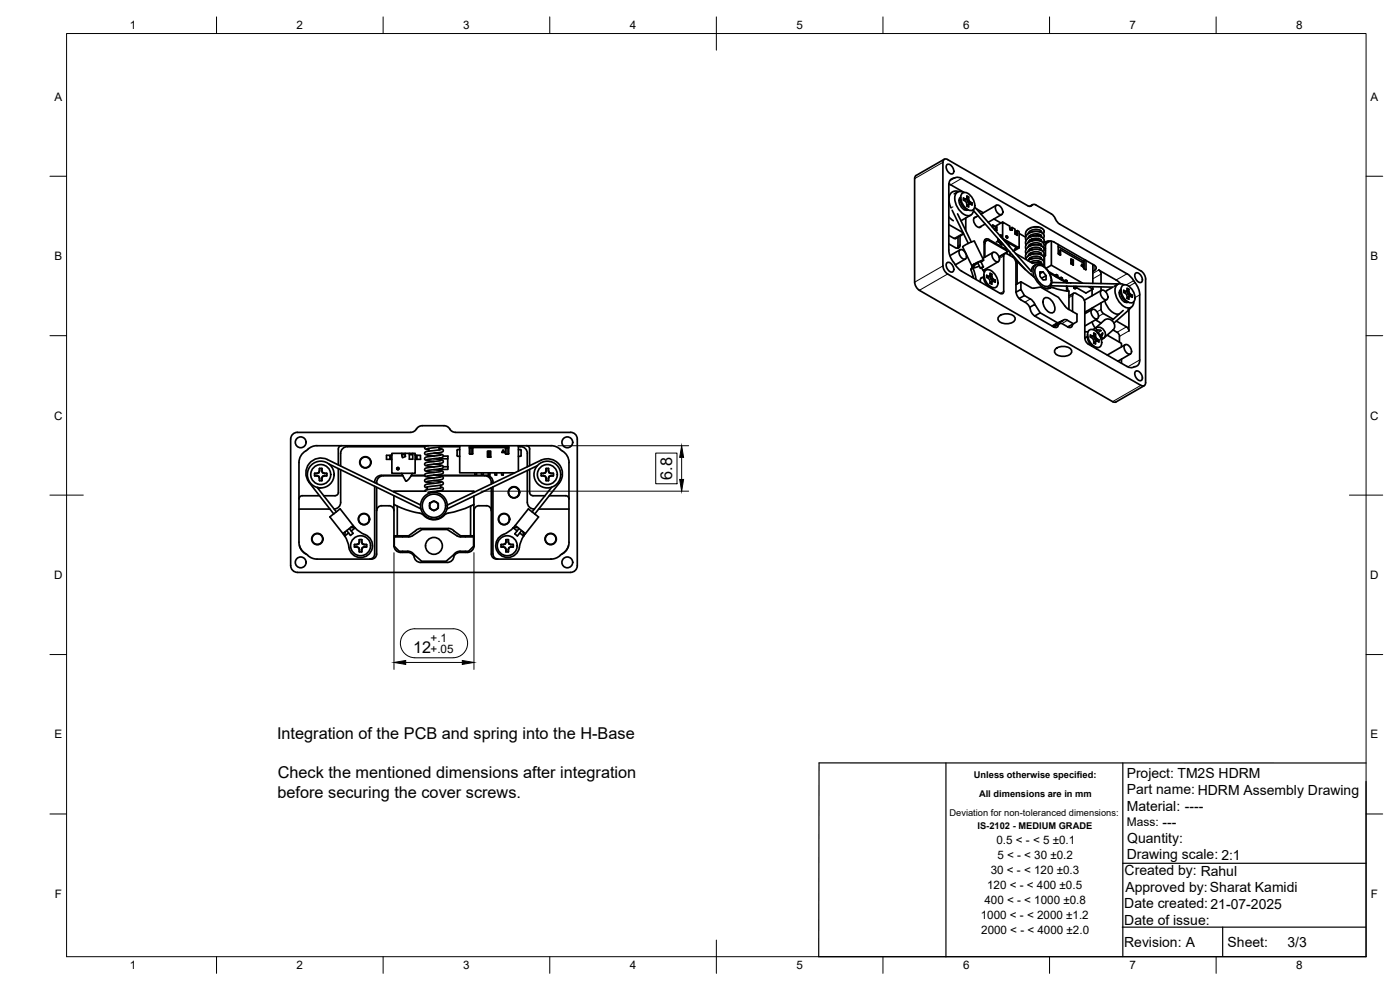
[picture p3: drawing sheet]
<svg xmlns="http://www.w3.org/2000/svg" width="420mm" height="297mm" viewBox="0 0 420 297" stroke-linecap="round" stroke-linejoin="round" font-family="sans-serif">
<!-- layer: Visible -->
<g fill="none" stroke="#000" stroke-width=".51">
<path d="M274.5 53.6v31.1M283.4 47.8l-8.5 4.9-.4 .9M284.2 49.4a1.8 1.8 0 0 1 2 2.4 .98 .98 0 0 1-1 .4 .98 .98 0 0 1-.8-.8l-.2-.4a1.46 1.46 0 0 1 0-1.6zM284.8 55.2l4.5 2.5M284.9 59.1h-.1M287.4 57.6l-1 .6M287.7 57.5a2.25 2.25 0 0 0-2.4 .5 2.25 2.25 0 0 0-.5 2.4l.6 1.9M288.3 59.3a3.1 3.1 0 0 0 2.1 3.6M288.3 59.8l-.5 .3M288.3 59.2a2.46 2.46 0 0 0 1 3.7l.7 .2 .5-.2M288.6 58.2a1.8 1.8 0 0 1 2.8 .6 3.2 3.2 0 0 1 .5 4.2 3.2 3.2 0 0 1-3.4-2.6 2.66 2.66 0 0 1 .1-2.2zM289.2 57.8a1.72 1.72 0 0 0-1.9-.1 1.72 1.72 0 0 0-.8 1.8 5.6 5.6 0 0 0 4 5.2 1.63 1.63 0 0 0 1.7-1.9"/>
<path d="M289.6 59.7l-.4 .3M290 59.7l-.4 .4-.5-.1M290.2 59.3v.1M290.2 59.4v.6l.5-.3M290.2 60l.2 .5 .5-.3M290.7 59.1l-.5 .3M284.2 78.9a1.8 1.8 0 0 1 2 2.3 .98 .98 0 0 1-1 .4 .98 .98 0 0 1-.8-.7l-.2-.5a1.46 1.46 0 0 1 0-1.5zM284.8 65.1l1.3 1.1M284.8 73.2l1.9 1.1M284.8 67.4l4.3 2.4M285.7 63.1l4.9 9.9M286.2 78.7l1.3 1.8 1.1 .9 11.6 6.6a.64 .64 0 0 0 .7 .1 .64 .64 0 0 0 .3-.7l.1-11a.61 .61 0 0 1 1-.2 3.8 3.8 0 0 1 2.4 1.9l.2 .8v8.6l.4 1.4a5.1 5.1 0 0 0 2.8 2.1l1 1.4"/>
<path d="M286.2 78.7l-1.2-2.1-.2-1.6v-19.5a2.33 2.33 0 0 1 2.5-2.3l1.3 .4 50 28.8 1 1 1.1 1.4M287.4 64.2l4.1 8.4M287.5 71.2l-.1 3.3M288 75a1.78 1.78 0 0 1 2 2.4 .96 .96 0 0 1-1 .4 .96 .96 0 0 1-.7-.8l-.5-1.3zM288.1 70.8v2.7M288.1 74.9l-3 1.8M288.1 73.5a.86 .86 0 0 1-.4 .9 .86 .86 0 0 1-1-.1M289.2 70.2l-2.5 1.4-1.9-1M289.7 77.7l-3 1.8M289.8 65.4v3.8M289.9 62.6l-.5 .3M290.2 61.8a1.49 1.49 0 0 0-1-1.8v-.6l.8 .3 .2-.9 .5 .3a1.43 1.43 0 0 0 1 1.8v.6l-.8-.3-.2 .9"/>
<path d="M290.2 61.8l.5 .3M290.4 60.5l.3 .4 .5-.3M290.7 61.5l-.5 .3M290.7 60.9l.6 .3M290.9 61.2l-.5 .2-.2 .4M291.3 61.2v.1M291.3 64.5l-2.9 1.7M291.7 79.8v.4M291.7 60.9l-.4 .3M292.1 63.2l15.6 17.7M292.2 79.3l-.9 1.6 .7-.4M292.3 79.3l-.6 .4"/>
<path d="M292.4 72.4l2.8 5.6M292.4 72.4l-1.8 .6-1.7 1.1 2.8 5.7M292.5 62.1l17.1 19.4M292.7 79.3h.1M292.8 79.1l-.6 .2M292.8 79.1l-.8 1.4M292.9 65.1a1.13 1.13 0 0 0-.5 1.9l.5 .7a1 1 0 0 0 1.6 .2M293 62.6l2.1 1.2M293.4 78.8l.8 1.7M293.5 79l-.8 .3M293.5 64.8l-1.2 .7M293.9 79.9l-1.9 .6"/>
<path d="M293.9 78.6l-1.1 .5M294.4 78.5l.7 1.6M294.4 78.6h.1M294.4 78.6l.8-.6-2.9 1.3M295.3 72.7v4.6M295.5 72l.6 .1M295.6 73.1v4.1M295.7 67.2l-1.8 1M296 72.2l-.4 .2M296.8 71.8l5.1 3M296.8 71.8a.86 .86 0 0 0-1-.1 .86 .86 0 0 0-.4 .9l.2-.2M297 72.3l5.1 2.9"/>
<path d="M297 72.3a.86 .86 0 0 0-1-.1 .86 .86 0 0 0-.4 .9M297.9 68.2v-.7v.8M297.9 75.8a1.78 1.78 0 0 1 2 2.3 .96 .96 0 0 1-1 .4 .96 .96 0 0 1-.7-.7l-.5-1.3zM297.9 67.5l.8 .4v1l-.4-.2M298 75.7l-3.1 1.8M298.3 65.7l2.1 1.2M298.7 67.9l.3 .1v.9h-.3M298.9 61.7a1.78 1.78 0 0 1 2 2.3 .96 .96 0 0 1-1 .4 .96 .96 0 0 1-.7-.8l-.5-1.3zM299 68l.2 .1v1l-.7-.2M299 68.9l.2 .2M299 61.6l-4.6 2.6M299.4 72.4l-.4 .2"/>
<path d="M299.6 71.6v.3l.2 .1M299.6 71.9l-.2 .5 .2 .2M299.6 78.5l-4.6 2.6M299.8 72h.1M299.8 72l-.1 .5M300.1 70.7l.3-.2v.5v-.3l-.2 .1M300.2 72.3l.4 .5M300.3 72.6v.4l-.7-.4M300.4 70.7h.1M300.6 72.8v.7l-.5-.3 .2-.2M300.6 64.4l-4 2.3M300.9 73.2l.3 .3"/>
<path d="M300.9 73.3l-.3 .2M300.9 71.5l-.1 .1M300.9 66.6l-1.9 1.1M301.3 72.1l4 2.3-.7 .4M301.5 76.1l-1.7 1M301.6 74l.6 1.6M302 72.5l-.2 .1M302 70.9h-.1M302.3 71.4h-.1M302.6 72.8l.4 1.2M302.8 75.3l-3 1.7M303 68.4l.1 .6 .7 .1-.1-.3-.3 .2"/>
<path d="M303 68.4v-.6l-2.1-1.2v4.9l5 2.9v-4.9l-.6-.3M303 68.4l.2 .1M303.1 68.6l.6-.4v.6M303.1 68.9l.3-.2 .1 .3M303.1 75.7v1M303.7 68.2l.9 .6v1.4l.7 .4v-1.4l-.7 .4M304.6 69.3l.2 .2M304.6 69.9l.5-.2v.7M304.8 78.2l.5 .2-.1 6.8M304.8 76.1l5.1 2.9M304.9 74.1l-.8 1.1M305.1 69.9l-.5 .3"/>
<path d="M305.3 78.4l2.9 2.9a11.4 11.4 0 0 1 3.7 3.9 2.85 2.85 0 0 0 3.3 1.2M305.9 70l1.9 1.2M305.9 74.4l-1.7 1M307.8 77.8a3.5 3.5 0 0 1 5.5-.7l.1 .6-.3 .5M308.5 78.2a3.4 3.4 0 0 1 4.8 .4l-.2 1M308.9 72.2l.3 .2M308.9 73.5l.3 .2M308.9 76.2l.3 .2v-.4l.7 .2M308.9 77.5l.3 .3M308.9 70.8l.1 .1M309 69.5v.3M309 70.7v.3"/>
<path d="M309.1 74.7l.1 .2M309.1 77.4l.3 .3M309.2 70.6l-.2 .5M309.2 77.3l.7 .2M309.2 74.6l.7 .3M309.2 73.3l.7 .2M309.2 78.6a2.35 2.35 0 0 1 3.3 .4v.1M309.3 77.4l-.2 .1M309.4 74.7l-.3 .2M309.5 74.7l-.3 .4-.3-.2M309.7 61.6a.87 .87 0 0 1-1.2 .1l-24.5-14a.83 .83 0 0 0-1 1v31.1l.7 1.8 .7 .6 58.5 33.6a.83 .83 0 0 0 .9-1v-31.1l-.4-1.4-1-1-24.4-14.1-1.2-1.5M309.7 61.6a.87 .87 0 0 1 1.2-.1l4.9 2.9 .9 1.3"/>
<path d="M309.7 78.9a2.95 2.95 0 0 1 3.6 1.1M309.8 74.8v.1M309.8 76.2h.1M309.9 72.2l-.7-.2 .4 .2M309.9 61.4l-.9 .5M310.5 79.6h.1M310.8 79.4l-1 .8-.3 1.2M311 70.2l.7 .2 .4 .5v-.5M311.1 79.9a2.28 2.28 0 0 1 3 .9 3.9 3.9 0 0 1 .9 4.9 2.28 2.28 0 0 1-3-1 3.9 3.9 0 0 1-.9-4.8zM311.2 70.7l-.9-.1-.7 .3M311.3 78.2l.9 .7M311.6 71.6a1.71 1.71 0 0 1-1.9 .1l.1 .1"/>
<path d="M311.7 71.6l-.4 .2M312.1 69.5h.1M312.1 70.5l.4 .1M312.4 70.6h.1M312.5 71a1.55 1.55 0 0 0-2-.8l-1.5 .5-.4 .7M312.5 72.4v-.1a1.55 1.55 0 0 0-2-.8l-1.5 .6-.4 .7M312.5 73.7v-.1a1.51 1.51 0 0 0-2-.7l-1.5 .5-.4 .7M312.5 75a1.55 1.55 0 0 0-2-.8l-1.5 .5-.4 .7M312.5 76.4v-.1a1.55 1.55 0 0 0-2-.7l-1.5 .5-.4 .7M312.5 77.7a1.51 1.51 0 0 0-2-.8l-1.3 .4-.6 .8M312.5 77.4l-.6 .1M312.5 76l-.6 .2"/>
<path d="M312.5 74.7l-.6 .2M312.5 73.3l-.6 .2M312.5 72l-.6 .2M312.5 78.7l-.4 .1M312.5 69.7l.1-.2a2.6 2.6 0 0 0-4 .6M312.5 73.4l-.1 .2M313.1 70.2a1.21 1.21 0 0 0-.9-2 3.4 3.4 0 0 0-4.4 1.8l.1 .8M313.1 76.9a1.43 1.43 0 0 0-.1-1.6 1.43 1.43 0 0 0-1.4-.5 3.1 3.1 0 0 0-3.8 2l.1 .7M313.1 75.5a1.34 1.34 0 0 0-1.2-2 3.3 3.3 0 0 0-4.1 1.9l.1 .8M313.1 74.2a1.35 1.35 0 0 0-1.2-2.1 3.3 3.3 0 0 0-4.1 2l.1 .8M313.1 72.8a1.34 1.34 0 0 0-1.2-2 3.3 3.3 0 0 0-4.1 2l.1 .7M313.1 71.5a1.34 1.34 0 0 0-1.2-2 3.3 3.3 0 0 0-4.1 1.9l.1 .8"/>
<path d="M313.1 72.9l.9-.4 1-.2 1.4 .4 12.4 7.2a1 1 0 0 1 .1 1 1 1 0 0 1-.9 .6M313.2 74.3l.6 .3M313.2 76.7l.3 .1M313.3 76.5l.5 .2M313.4 74.8l.4 .3M313.9 73.1l-.1 3.6-.3 .2v3.2M314.6 72.3l-.6 .4-.1 .4 1.3-.8M315.5 79.6l9.4 5.3M315.5 79.6l-1.6 .9M315.5 72.4v7.2M317.6 74l7.7 4.4M317.6 73.3v2.7"/>
<path d="M317.9 76.4v-1.1l.4-.3 6.9 3.9 .1 1.7M318.3 75v1.5l-.7-.5M321.4 77.6l.7 .4v1.5l-.7-.4zM321.4 78l.4 .3v1M321.4 79l.2 .1h-.2M321.8 79l-.3 .2M322.1 78l-.3 .3M324.7 79.2l.3 .8-.6-.3zM324.7 79.3l.3 .7M325.2 79.5h.1M325.6 78l-.3 .2v2.4M325.7 78l-.4 .2"/>
<path d="M325.9 78.2l-.1 2.7M328 79.3v5.7M274.5 84.7l.4 1.3 1 1.1M275.9 87.1l58 33.4M291.4 80.9l.7 2.5M292 80.5l.9 3.3M292 83l-.3 .1M292.9 83.8h.1M294.3 80.5l.8-.4zM294.6 80.4l.8 1.2M294.8 83.3a.87 .87 0 0 0-.5 1.3M295.3 82.4a2.9 2.9 0 0 0 1.1 3.1"/>
<path d="M295.3 83l-.9 .5M295.3 81v.5M295.6 81.3a1.8 1.8 0 0 1 2.7 .7 3.2 3.2 0 0 1 .6 4.2 3.2 3.2 0 0 1-3.4-2.6 2.66 2.66 0 0 1 .1-2.3zM296.1 83.2a1.46 1.46 0 0 1 1 1.8M296.1 83.1l.1 .1M296.1 83.2v-.6l.9 .3 .1-.9 .6 .3a1.46 1.46 0 0 0 1 1.8M296.4 85.5l1 .6M296.6 82.9l-.4 .3h.3l.5-.3M296.9 85.8l-.3 .2M297.1 85l.6 .3M297.1 82.5h.1M297.2 82.6a1.49 1.49 0 0 0 1 1.8"/>
<path d="M297.7 82.9l-.5 .2M297.7 84.7l-.5 .2M297.7 82.3l-.5 .2M297.8 84.4l-.5 .2-.1 .4M297.8 83.4l-.5 .3M297.9 86.3v.4M298.2 83.8l-.5 .3M298.2 84.4h.1M298.3 84.4l.4-.3v.6l-.9-.3-.1 .9M299.8 94.9a3.5 3.5 0 0 1 4.8 .4 1.62 1.62 0 0 1-1.9 1.8h-1.3a1.48 1.48 0 0 1-1.5-.6 1.48 1.48 0 0 1-.1-1.6zM304.9 87.7l1.5-.9 1 1.9M304.9 85.4l1.5-.9 3.1 1.8 .8 .2"/>
<path d="M305.9 89.6l1.5-.9 1.8 1M306.4 84.5v2.3M309 92.2l1.6-.9 1.6 2.6M309.2 92.4l.4 1.4 1 1M309.2 89.7l.7 .5 .7 1.1M309.5 82.2l.1 .3M310.3 86.5l2-.4 5.3 3.1 2.4 3.1 3.2 1.9v2.3l-2.7 1.6M310.4 83.2a2.85 2.85 0 0 1 .7-3.9 4.3 4.3 0 0 1 4.2 3.4l.3 1.3a1.87 1.87 0 0 1-1.9 2.5M310.5 94.8l1.7-.9 5.2 3M310.6 94.8l5.6 3.3a.86 .86 0 0 0 1 .1 .86 .86 0 0 0 .5-.9M312.1 81.6h.9l.9 1.1v1.2l-.9 .1-.9-1.1zM313 81.6l-.9 .5"/>
<path d="M313.3 89.7a1.59 1.59 0 0 1 2.4 .6l.7 1.1a1.46 1.46 0 0 1 .2 1.6 1.46 1.46 0 0 1-1.3 .9 3.4 3.4 0 0 1-2-4.2zM313.9 82.7l-1.3 .8M314.6 81.4l2.1 1.2 .4-.2-.2 .6M314.8 86.4l-.4 .2M314.9 81.9l5.1 2.9M315.3 86.3l-.3 .2M315.4 85.8l18.6 .4-2.2 1.3M315.7 84.8l19.8 .5M315.7 97.8l3.3-1.6-3.1 1.7M316 86.3l2.8 .8 2 .2v5.6M316 86.3l-.8 .1M316.6 82.6v.3"/>
<path d="M317.1 82.4l.3 .2-.2 .7M317.1 83l.3 .1M317.4 83l.7 .4 .4-.2 .3 .2-.1 .7M318 83.4v.3M318.1 97l-1.9 1.1 1.9-1.1 .6 .1 1.8 1a.86 .86 0 0 0 1 .1 .86 .86 0 0 0 .4-.9M318.5 83.2l-.2 .7M318.5 83.8l.3 .2M318.8 83.8l.7 .5 .4-.3 .4 .2-.2 .6M319 96.2a1.02 1.02 0 0 1 1.4-.1l1.8 1M319.4 84.2v.3M319.9 84l-.2 .7M319.9 84.6l.4 .2"/>
<path d="M320.1 85.9v1.4M320.1 85.8l.4 1.5M320.3 84.7l.3 .2M320.9 97.9l-.1 .3M321.2 84.9h.2M321.3 84.8v.1M321.9 93.5l.1-5.2a.61 .61 0 0 1 .9-.2 3.9 3.9 0 0 1 2.5 1.9l.2 .8v10.6M322.2 88l-1.4 .8M322.3 85.9v.6l.4-.3v-.3M322.7 86.2l.4 .2M323.1 85.9v.5l-.5 .3-.3-.2M323.1 86.3l2.8 1.6 2.1-1.2"/>
<path d="M325.3 80.6l.5 .3M325.6 99.5h.1M325.6 99.5h.9M326.7 86l1.3 .7M326.7 99.3a1.8 1.8 0 0 1 2.7 .6 3.2 3.2 0 0 1 .6 4.2 3.2 3.2 0 0 1-3.4-2.6 2.66 2.66 0 0 1 .1-2.2zM327.6 92.9a1.78 1.78 0 0 1 2 2.4 .96 .96 0 0 1-1 .4 .96 .96 0 0 1-.7-.8l-.5-1.3zM327.7 86.9v1.8M327.7 92.4v.5M327.8 92.9l-2.2 1.2M327.8 96.6l.4 1.2 .6 .6 2.7-2.4a2 2 0 0 1 2.5 .4 2 2 0 0 1 .1 2.6l-2.8 2.4M328 86v.7M328.8 96l1.7 1"/>
<path d="M328.8 98.4l.5 .8-.8-.1M328.8 98.4l-.8 .5M328.8 98.4a1.97 1.97 0 0 1 2.5 .7 1.97 1.97 0 0 1-.3 2.5M329.4 95.6l-3.8 2.2M329.7 81l5.3 3M329.7 81l.7 .9v3.2M330.3 99.2l-.8 .7M330.4 90.9l.1 1.9 .4 1.1 3.2 1.9M330.4 86.1v1.1M330.5 87.2a1.78 1.78 0 0 1 1.9 2.3 .96 .96 0 0 1-.9 .4 .96 .96 0 0 1-.8-.7l-.5-1.4zM330.5 99.3l-.9-.3-.5 .5M330.6 87.1l-5.2 3"/>
<path d="M330.9 99.9l-.2 .8-.6 .2M330.9 100l-.9 .7M331.6 90.2a4.8 4.8 0 0 0 4.3 4M332.1 89.9l-6.5 3.8 .4-.3M334 99l1.3 .7M335 84l1.3 1.1M335.3 99.7l.6 .9 .1 2.1M335.4 85.3l-1 .6M336.4 86.9a3.1 3.1 0 0 0 2.1 3.7M336.4 87.5l-.5 .3M336.4 86.8a2.46 2.46 0 0 0 1 3.7l.6 .3 .6-.2M336.7 85.9a1.8 1.8 0 0 1 2.8 .6 3.2 3.2 0 0 1 .5 4.2 3.2 3.2 0 0 1-3.4-2.6 2.66 2.66 0 0 1 .1-2.2z"/>
<path d="M337.1 93.2l-3.4 3M337.3 85.4a1.72 1.72 0 0 0-1.9 0 1.72 1.72 0 0 0-.8 1.8 5.6 5.6 0 0 0 4 5.2 1.63 1.63 0 0 0 1.7-1.9M337.8 87.4l-.5 .3M338 90.3l-.5 .3M338.1 87.4l-.4 .3h-.5M338.3 87v.1M338.3 87.1v.6l.5-.3M338.3 87.7l.2 .5 .4-.3M338.5 88.2l.3 .4 .5-.3M338.8 93v6.3l-.2-.7-.5-.5-3.1-1.8M338.8 86.8a1.46 1.46 0 0 0 1 1.8M338.8 89.2l-.5 .2"/>
<path d="M338.8 86.8l-.6-.3-.1 .9-.9-.3v.6a1.45 1.45 0 0 1 1 1.8l.6 .3 .1-.9 .9 .3v-.6M338.8 86.8l-.5 .2M338.8 88.6l.6 .3M338.9 88.9l-.4 .2-.2 .4M339.2 92.4l-4.9 4.6M339.4 88.9h.1M339.4 92.3l-.9 .5M339.8 88.6l-.4 .3M340.6 84.8l1.2 2.1 .3 1.6-.1 19.5a1.88 1.88 0 0 1-1.8 2.1M340.8 82a1.8 1.8 0 0 1 2 2.4 .98 .98 0 0 1-1 .4 .98 .98 0 0 1-.8-.8l-.2-.4a1.46 1.46 0 0 1 0-1.6zM316.8 104.7a3.5 3.5 0 0 1 4.8 .3 1.62 1.62 0 0 1-1.9 1.9h-1.3a1.48 1.48 0 0 1-1.5-.6 1.48 1.48 0 0 1-.1-1.6zM325.6 101.4l.2 .9 .8 1"/>
<path d="M325.9 101.2l-.3 .2M326.4 100.9l-.8 .5M326.4 100.3v1.2M326.4 101.5l.2 .9 .9 1M326.6 103.3l11.6 6.6 1.3 .4 .7-.2M327.2 101.1h.1M327.2 101.1a1.42 1.42 0 0 1 1 1.8l.6 .3 .1-.9 .9 .3v-.6M327.5 103.4l1 .6M327.7 103.9h.1M327.7 100.8l-.4 .3 .4 .1 .4-.4M328 103.7l-.3 .2M328.3 100.4v.1"/>
<path d="M328.3 100.5a1.5 1.5 0 0 0 1.1 1.8M328.8 100.2a1.43 1.43 0 0 0 1 1.8M328.8 100.8l-.5 .3M328.8 102.6l-.5 .3M328.8 100.2l-.6-.3-.1 .9-.9-.3v.6M328.8 100.2l-.5 .3M328.9 102.3l-.5 .2-.1 .4M328.9 101.3l-.5 .3M329.1 104.2v.5M329.3 101.7l-.5 .3M329.4 102.3h.1M329.6 100l.4 .6"/>
<path d="M329.8 102l-.4 .3M330.3 101.3l.2-.4 .5 .7-.5 .3M332.3 100.5l4.3 2.5v1.1M336.6 107.7v1.3M337.6 103.5a1.78 1.78 0 0 1 1.9 2.3 .96 .96 0 0 1-1 .4 .96 .96 0 0 1-.7-.7l-.5-1.3zM337.7 103.4l-5.4 3.1M339.2 106.2l-3.7 2.2M340.8 111.4a1.8 1.8 0 0 1 2 2.4 .98 .98 0 0 1-1 .4 .98 .98 0 0 1-.8-.8l-.2-.4a1.46 1.46 0 0 1 0-1.6zM343.4 115.7l-8.5 4.9M89.2 129.7h34M89.2 129.7a2 2 0 0 0-2 2v38a2.04 2.04 0 0 0 2 2M95.1 133.7h70.3"/>
<path d="M95.1 133.7a7.2 7.2 0 0 0-4.3 2.4l-.9 1.5-.2 1.2v23.9l.4 1.7 .7 1 .9 .8-1.1-1.1-.7-1.4M98.7 139.2l27.6 13.5M102.5 133.7a1.01 1.01 0 0 0-1 1v4.8M116 136.6h1.1v1.2h-1.1zM117.1 136.6h.2v1.2h-.2M117.3 137.8h.3M117.3 136.6h.3M120.6 136h1l.1 1-.9 .3zM120.6 136h-3v6h7v-6h-.7M120.6 136.4h1M121.6 136h1.3M122.9 136h1v1.8h-1z"/>
<path d="M122.9 136.4h1M123.2 129.7l1.2-.4 1.1-1.2 .8-.3 6.9-.1 .9 .2 1.4 1.4 1.2 .4h34.5a1.96 1.96 0 0 1 2 2v38a2 2 0 0 1-2 2l-82 .1M124.6 136.6h.3v1.2h1.3v-1.2h-1.3M124.6 137.8h.3M125.1 136.6v1.2M127.6 134h-23.4a2 2 0 0 0-2 2v3.8M128.6 133.7l-.4 .1a.6 .6 0 0 0-.8 .6 .6 .6 0 0 0 .9 .5l.4 .1M128.7 134.5v.9M130.2 136l1.9 .2a.63 .63 0 0 1 .9 .5 .63 .63 0 0 1-.8 .7l-4.1 .5M130.2 137.6l1.9 .3a.62 .62 0 0 1 .7 .1 .62 .62 0 0 1 0 .8l-4.7 .8M130.2 139.3l1.9 .2a.63 .63 0 0 1 .9 .5 .63 .63 0 0 1-.8 .7l-4.1 .5M131.5 135.8l-.9 .1"/>
<path d="M131.8 134.5l.4 .1a.6 .6 0 0 1 .8 .5 .6 .6 0 0 1-.8 .6l-4.1 .6M131.8 134.2v.8M132 137.7v.1M132 139.1v.4M132.4 139.8l-4.1 .5a.59 .59 0 0 0-.9 .5 .59 .59 0 0 0 .8 .7l2.1 .2M132.4 138.2l-4.1 .5a.59 .59 0 0 0-.9 .5 .59 .59 0 0 0 .8 .6l2.1 .3M132.4 136.5l-4.1 .6a.59 .59 0 0 0-.9 .5 .59 .59 0 0 0 .8 .6l2.1 .3M132.4 134.9l-4.1 .5a.59 .59 0 0 0-.9 .5 .59 .59 0 0 0 .8 .6l2.1 .3M132.5 134h5.5M133 133.7l-.9 .4-4 .5M133 136.8h1.4v.9h-2.5v-.3M134.4 137.7v2.3"/>
<path d="M138 133.7v8.2h16.5M138 134.9l-.8 .2v1.6l.8 .2M140.9 133.7l.1 2.6 .8-.1 .1-1.9M140.9 134h11.8M140.9 134.5h1M140.9 134.3h.3M141.9 134.3h-.7l.2 .2v1.8M141.9 134.3h9.8M146.3 135.4h1v1.8h-1zM146.5 135.4v1.8M147 135.4v1.8M151 135l.4 .8h-.8z"/>
<path d="M151.7 134.3l1 .2M151.7 134.5h.5v1.8M152.4 134.3h.3M152.7 133.7l-.1 2.5h-.9v-1.9M155.6 134a2.13 2.13 0 0 1 2.7 2l-.1 4.1M155.6 134.9l.8 .2M155.6 133.7v7.6M156.4 135.1v1.6M156.4 136.7l-.8 .2M158 133.7a1.01 1.01 0 0 1 1 1M158.9 134.7v5M161.3 139.7l-27.2 13"/>
<path d="M165.4 133.7a7.2 7.2 0 0 1 4.3 2.4l.9 1.5 .2 1.2v23.9l-.4 1.7-.7 1-.9 .8 1.1-1.1 .7-1.4M333.9 120.5l1 .1M89.7 152.7h9.3M90.7 148.7h5.2M90.7 148.7a1.01 1.01 0 0 0-1 1M92.7 144.7l7.4 9.5M92.8 144.7a4.5 4.5 0 0 1 0-5.6 4.5 4.5 0 0 1 5.5-1.2l27.9 13.6M94.4 142.7l1.3 .2 .2 1.3M95.1 142v.1M95.1 142.7v.1M95.7 141.8h.1M95.7 142.9v.1"/>
<path d="M95.9 143.5h.1M95.9 141.3h.1M95.9 140.6l-.2 1.2-1.3 .3M96.2 146.4l-1-.1 5.7 7.3M96.6 140.6v.7M96.6 141.3l.2 .5M96.6 143.5h.1M96.8 141.8l1.3 .3M96.8 142.9v.1M97.2 148.7h3.3M97.3 142.7h.8M97.3 142.8l-.5 .1-.2 1.3"/>
<path d="M98 142l-1.2-.2-.2-1.2h-.7l-.2 1.2-1.3 .2v.3v.5l1.3 .2 .2 1.2M98.1 142l-.1 .8-1.2 .2-.2 1.2h-.7M101.5 140.6v7.1M101.6 147.7a1.01 1.01 0 0 1-1 1M102.2 140.9v9.8a2 2 0 0 1-1.9 2M103.6 159.5l-.2 1.3M104.6 159.9l-1.2 .9M104.8 158.6l1.2 1.4-.7 .6h-.1l-1.1-1.4M105.3 158.2l1.3 .2-.6-.7-3.1 2.4M105.4 159.3l1.2-.9 1.9 1.5a4 4 0 0 1 3.2 4.6 3.6 3.6 0 0 1-3.6 2.8 3.6 3.6 0 0 1-3.4-3.1M106 157.7l-3.9-5-3.1 2.4 4.4 5.7M112.4 145.9v20.3a1.49 1.49 0 0 1-1.5 1.5"/>
<path d="M113 146.2v20a1.49 1.49 0 0 1-1.5 1.5M113 144.7v.4M114.5 151.8h2.2M114.5 151.7a1.49 1.49 0 0 0-1.4 1.5M116.7 151.7a1.49 1.49 0 0 1 1.5 1.5v10.6M118.2 148.7v4.3M118.2 151.3l1 .5M119.2 151.9l2.7 1 4.7 1.3a4.6 4.6 0 0 0 7.2 0l4.5-1.2 2.9-1.1v8.9h-3l-2.3-1.8-1.2-.4h-8.9l-3.2 2.2h-3.4zM120.5 142l1.2 2.3h.3M120.8 142.6h-6.4a2.01 2.01 0 0 0-2 2.2M120.9 142.7h-5.8a2 2 0 0 0-2 2M123.4 142.7h4.1"/>
<path d="M123.5 142.6h3.9M123.7 142l-.6 1.3-1.1 1M127.9 147.4h-9.7v.2M128.2 146.1v.8M128.9 151l1.3-.7 1.3 .7v1.5l-1.3 .8-1.3-.8zM130.2 140.9l1.9 .2a.62 .62 0 0 1 .7 .2 .62 .62 0 0 1 0 .8l-4.7 .8M130.2 142.6l1.9 .2a.63 .63 0 0 1 .9 .5 .63 .63 0 0 1-.8 .6l-4.1 .6M130.2 144.2l1.9 .2a.62 .62 0 0 1 .7 .2 .62 .62 0 0 1 0 .8l-4.7 .7M130.9 142.6h15.1a2.02 2.02 0 0 1 1.9 2.4M131.2 147.4h11v.3M131.7 142.7h13.7M132 148.1h-.1"/>
<path d="M132.2 146.1a.61 .61 0 0 1 .8 .6 .61 .61 0 0 1-.8 .5l-3.8 .5M132.2 145.6v.8M132.2 147.2v.2M132.4 146.4l-3 .4a2.38 2.38 0 0 0-2 .6M132.4 144.7l-4.1 .6a.59 .59 0 0 0-.7 .1 .59 .59 0 0 0 0 .7l.6 .3M132.4 143.1l-4.1 .5a.59 .59 0 0 0-.9 .5 .59 .59 0 0 0 .8 .6l2.1 .3M132.4 141.4l-4.1 .6a.59 .59 0 0 0-.9 .5 .59 .59 0 0 0 .8 .6l2.1 .3M133 140h1.4v.9l-2.5-.2M134.2 151.6l28.2-13.5a4.5 4.5 0 0 1 5.4 1.2 4.5 4.5 0 0 1 0 5.6l-7.3 9.3M142.2 148.9v11.9h-1M142.2 151.3l-1 .5M142.5 141.9v.6h.5v-.6"/>
<path d="M143.7 151.8h2.2M143.8 151.7a1.49 1.49 0 0 0-1.5 1.5l-.1 10.8M144.5 141.9v.6h.5v-.6M145.4 142.7a2.07 2.07 0 0 1 2 2.5M146 151.7a1.49 1.49 0 0 1 1.4 1.5M146.5 141.9v.6h.5v-.6M147.4 146.4v19.9M147.9 146.1l.1 20.1a1.49 1.49 0 0 0 1.5 1.5M148.5 141.9v.6h.5v-.6M150.5 141.9v.6h.5v-.6M153.2 146.5a1.6 1.6 0 0 1 2.3 .2 1.6 1.6 0 0 1-.2 2.2M154 158.4l4.6-5.7 3 2.4-3.9 5"/>
<path d="M154 158.4l1.2 .9M154 158.4l-1.9 1.5a4.1 4.1 0 0 0-3.2 4.5 3.6 3.6 0 0 0 3.9 2.8 3.6 3.6 0 0 0 3.2-3.6l1.2-2.8M154.6 157.7l3.1 2.4M155.3 158.2l-1.3 .2M155.8 158.6l-1.3 1.6 .7 .6 1.3-1.6M156 159.9l1.1 .9M157 159.5l.1 1.3 .6-.7M158.2 141.2l.1 9.5a2.04 2.04 0 0 0 2.1 2M158.9 140.8v6.9a1.01 1.01 0 0 0 1 1M159.9 148.7h3.7M161.6 152.7h9.2M162.4 142.7l1.3 .2 .2 1.3"/>
<path d="M162.5 142v.8l1.2 .2 .2 1.2h.7l.2-1.2 1.3-.2M163.2 142v.1M163.2 142.7v.1M163.7 141.8h.1M163.7 142.9v.1M163.9 143.5h.1M163.9 141.3h.1M163.9 140.6l-.2 1.2-1.3 .3M164.6 140.6v.7M164.6 141.3l.2 .5M164.6 143.5h.1M164.8 141.8l1.3 .2-1.3-.2-.2-1.2-.5-.1-.2 .1-.2 1.2-1.3 .2"/>
<path d="M164.8 142.9v.1M164.8 148.7h5M165.3 142.7h.8M165.4 142.8l-.6 .1-.2 1.3M165.6 146.2l-5.9 7.4M166.1 142v.8M169.8 148.7a1.01 1.01 0 0 1 1 1M91.7 166.1l.6 .5M92.3 166.6l1.3 .9 1.5 .3h16.4M103.5 160.8l.8 1.6 .4 1.8M106.4 163.4h.7M106.4 164.1l1.2 .2 .2 1.3h.3h.5l.2-1.3 1.2-.2"/>
<path d="M107.1 164.1h-.7v-.7l1.2-.2 .2-1.3h.8l.2 1.3 1.2 .2v.7h-.7l-.5 .2-.3 1.3M107.1 164.1l.6 .2M107.6 164.3l.3 .5M107.6 163.2h.1M107.8 164.9l.1 .7M107.8 162.7h.1M107.9 161.9l-.2 1.3-.6 .2M108.5 161.9l.3 1.3 1.2 .2M108.5 162.7h.1M108.5 164.8l.1 .1M108.8 164.3h.1M108.8 163.2h.1"/>
<path d="M109.3 163.4h.1M109.3 164.1h.1M118.2 163.7a2 2 0 0 0 2 2M118.2 160.8h1M120.2 165.7h2.5l.9 .4 .6 .7M120.8 160.8v.3M120.8 165.4v.3M123.8 160.7l2.8-1.8h7.6l2.9 1.8 1.2 .4M123.8 160.7l-1.1 .4h-4.4v2.8l1.5 1.5h2.5M124.2 166.7a2 2 0 0 0 2 2h8a2 2 0 0 0 2-2M138.1 165.4l-1.3 .4-2.9 2.6h-7.4l-2.9-2.6-1.2-.4M138.2 161.1h3.9v2.8l-1.5 1.5h-2.5"/>
<path d="M139.6 160.8v.3M139.6 165.4v.3M142.3 163.7a2 2 0 0 1-2 2h-2.6l-.8 .4-.7 .7M147.5 166.2a1.49 1.49 0 0 0 1.5 1.5l16.4 .1M150.4 164.1l1.2 .2 .2 1.3M150.4 164.1h.7M150.4 163.4h.7M150.4 163.4v.7M151.1 164.1l.6 .2 .2 1.3M151.6 163.2h.1M151.8 161.9l-.2 1.3-1.2 .2M151.8 162.7h.1"/>
<path d="M151.8 161.9h.8l.2 1.3 1.2 .2v.7h-.7l-.5 .2-.3 1.3M151.9 161.9l-.2 1.3-.6 .2M152.5 161.9l.3 1.3 1.2 .2M152.5 162.7h.1M152.5 164.8l.1 .1M152.8 164.3h.1M152.8 163.2h.1M153.3 164.1h.1M153.3 163.4h.1M154 164.1l-1.2 .2-.2 1.3h-.8M165.4 167.7h.1M168.2 166.6l-1.3 .9-1.5 .3"/>
<path d="M168.8 166.1l-.6 .5"/>
<circle cx="302.1" cy="71.1" r=".26"/>
<circle cx="302.1" cy="71.1" r=".23"/>
<circle cx="90.2" cy="132.7" r="1.62"/>
<circle cx="109.7" cy="138.7" r="1.7"/>
<circle cx="109.7" cy="138.7" r="1.6"/>
<circle cx="170.3" cy="132.7" r="1.62"/>
<circle cx="96.3" cy="142.4" r="4"/>
<circle cx="96.3" cy="142.4" r="3"/>
<circle cx="109.2" cy="155.8" r="1.7"/>
<circle cx="109.2" cy="155.8" r="1.6"/>
<circle cx="119.4" cy="140.6" r=".35"/>
<circle cx="130.2" cy="151.8" r="4"/>
<circle cx="130.2" cy="151.8" r="3.5"/>
<circle cx="130.2" cy="151.8" r="1.3"/>
<circle cx="151.3" cy="155.8" r="1.7"/>
<circle cx="151.3" cy="155.8" r="1.6"/>
<circle cx="154.2" cy="147.7" r="1.6"/>
<circle cx="154.3" cy="147.7" r="1.7"/>
<circle cx="164.3" cy="142.4" r="4"/>
<circle cx="164.3" cy="142.4" r="3"/>
<circle cx="90.2" cy="168.7" r="1.62"/>
<circle cx="95.2" cy="161.7" r="1.7"/>
<circle cx="95.2" cy="161.7" r="1.6"/>
<circle cx="108.2" cy="163.7" r="3"/>
<circle cx="130.2" cy="163.8" r="2.53"/>
<circle cx="152.2" cy="163.7" r="3"/>
<circle cx="165.3" cy="161.7" r="1.7"/>
<circle cx="165.3" cy="161.7" r="1.6"/>
<circle cx="170.3" cy="168.7" r="1.62"/>
</g>
<!-- layer: Visible Narrow -->
<g fill="none" stroke="#000" stroke-width=".3">
<path d="M283 48.7l-8.5 4.9M286.2 53.5l-1.1 .6M286.6 53.3l-1.6 1M288.6 53.6l-3.3 1.8M283 79.8l-8.5 4.9M286 62.1l-.6 .3M288.1 73.5l-.6 .4M289.1 69.9l-2.8 1.6M295.6 73.1l-.3 .1M296.8 71.8l-.5 .3M301.2 76.8l-1.3 .7M308.6 78.2a3.7 3.7 0 0 1 4.7 .5l.1 .2"/>
<path d="M309.7 61.6l-.6 .3M309.9 79a3 3 0 0 1 3.4 1M313.4 77.5a2.93 2.93 0 0 0-4-1l-1 .6-.6 .7M313.4 76.2a3 3 0 0 0-4.2-1l-1.1 .8-.3 .9M313.4 74.9a3 3 0 0 0-4.2-1l-.9 .6-.5 1M313.4 73.5a2.9 2.9 0 0 0-3.9-1.1l-1.3 .8-.4 1M313.4 72.2a3 3 0 0 0-4.2-1l-1 .6-.4 1M313.4 70.8a3 3 0 0 0-4.2-.9l-1 .6-.4 1M313.4 69.5a2.9 2.9 0 0 0-3.9-1.1l-1.3 .7-.4 1.1M318.3 76.5h-.1M325 78.3v.5M328.4 79.6v1.6"/>
<path d="M284.4 82.2l-8.5 4.9M292.9 83.8h-.1M301.2 87.4l-1 .6M309.2 89.7l-1.6 1M315.2 86.4l-.2 .1M320.4 96.1l-1.7 1M320.5 87.1l-.4 .2M321.9 88.7l-1.1 .6M325.9 80.8l-.1 .1M329.7 81l-1.7 1M330.4 82.2l-2.4 1.5M330.4 92.9l-1.2 .7"/>
<path d="M331.2 94.1l-1.5 .8M335 85.2l.3 .2M338.1 98.1l-2.8 1.6M338.2 82.2l-3.2 1.8M338.8 99.3l-2.8 1.6M338.9 92.6l-.1 .4M340.2 84.2l-2.2 1.3M340.6 84.8l-1.8 1.1M342 88.5l-1.4 .8M342 108l-3.5 2.1M342.4 115.6l-8.5 4.9"/>
</g>
<!-- layer: Visible -->
<circle cx="304.1" cy="75.3" r=".25" fill="#000"/>
<!-- layer: BORDER -->
<g fill="none" stroke="#000" stroke-width=".3">
<path d="M20 10.1h390v276.9h-390zM65 5.1v5M115 5.1v5M165 5.1v5M215 5.1v10M265 5.1v5M315 5.1v5M365 5.1v5M15 52.9h5M410 52.9h5M15 100.7h5M410 100.7h5"/>
<path d="M15 148.6h10M405 148.6h10M15 196.4h5M410 196.4h5M15 244.2h5M410 244.2h5M65 287v5M115 287v5M165 287v5M215 282.1v9.9M265 287v5M315 287v5"/>
<path d="M365 287v5"/>
</g>
<!-- layer: TITLEBLOCK -->
<path d="M283.9 228.9v58.2M337 228.9v58.1M410 228.9h-164.2l-.1 58.1h164.3v-52.5M336.9 259h73M336.8 278.2h73M366.9 278.2v8.6" fill="none" stroke="#000" stroke-width=".36"/>
<!-- layer: FD_Dimensions -->
<path d="M167.4 133.7h39.3M196.8 135.9h6.4v9.2h-6.4zM204.6 137.2v6.7M144.3 147.4h62.4M118.2 165.8v35.1M142.2 165.8v35.1M121.8 198.8h16.9M124.5 197.4h11.5M124.5 188.7h11.5M124.5 188.6a4.3 4.3 0 0 0-4.3 4.4 4.3 4.3 0 0 0 4.3 4.3M136 188.6a4.3 4.3 0 0 1 4.3 4.4 4.3 4.3 0 0 1-4.3 4.3" fill="none" stroke="#000" stroke-width=".3"/>
<path d="M204.6 133.7l.5 3.5h-1.1zM204 143.9h1.1l-.5 3.5zM118.2 198.8l3.6-.6v1.2zM138.7 198.2l3.5 .6-3.5 .6z" fill="#000" stroke="#000" stroke-width=".3"/>
<g font-size="4.9">
<text x="201.7" y="143.9" transform="rotate(-90 201.7 143.9)">6.8</text>
<text x="124" y="196">12</text>
<text x="83.1" y="221.7">Integration of the PCB and spring into the H-Base</text>
<text x="83.4" y="233.5">Check the mentioned dimensions after integration</text>
<text x="83.3" y="239.4">before securing the cover screws.</text>
</g>
<g font-size="4.2">
<text x="338.1" y="233.3">Project: TM2S HDRM</text>
<text x="338.1" y="238.3">Part name: HDRM Assembly Drawing</text>
<text x="338.2" y="243.3">Material: ----</text>
<text x="348.9" y="248.2">---</text>
<text x="338.1" y="257.8">Drawing scale: 2:1</text>
<text x="338.3" y="252.8">Quantity:</text>
<text x="337.5" y="262.5">Created by: Rahul</text>
<text x="337.7" y="267.5">Approved by:Sharat Kamidi</text>
<text x="337.4" y="272.5">Date created: 21-07-2025</text>
<text x="337.4" y="277.6">Date of issue:</text>
<text x="337.4" y="284.2">Revision: A</text>
<text x="368.4" y="284">Sheet:</text>
<text x="386.4" y="284.1">3/3</text>
</g>
<text font-size="3.6" x="338.2" y="247.9">Mass:</text>
<g font-size="3.5">
<text x="39" y="8.8">1</text>
<text x="89" y="8.8">2</text>
<text x="139" y="8.8">3</text>
<text x="189" y="8.8">4</text>
<text x="239" y="8.8">5</text>
<text x="289" y="8.8">6</text>
<text x="339" y="8.8">7</text>
<text x="389" y="8.8">8</text>
<text x="16.3" y="30.2">A</text>
<text x="411.3" y="30.2">A</text>
<text x="16.3" y="78">B</text>
<text x="411.3" y="78">B</text>
<text x="16.2" y="125.9">C</text>
<text x="411.2" y="125.9">C</text>
<text x="16.2" y="173.7">D</text>
<text x="411.2" y="173.7">D</text>
<text x="129.2" y="192.6">+.1</text>
<text x="129.2" y="196">+.05</text>
<text x="16.3" y="221.6">E</text>
<text x="411.3" y="221.6">E</text>
<text x="299.1" y="253.1">0.5 &lt; - &lt; 5 ±0.1</text>
<text x="299.3" y="257.6">5 &lt; - &lt; 30 ±0.2</text>
<text x="297.3" y="262.1">30 &lt; - &lt; 120 ±0.3</text>
<text x="16.4" y="269.4">F</text>
<text x="296.2" y="266.6">120 &lt; - &lt; 400 ±0.5</text>
<text x="411.4" y="269.4">F</text>
<text x="294.3" y="275.6">1000 &lt; - &lt; 2000 ±1.2</text>
<text x="295.5" y="271.1">400 &lt; - &lt; 1000 ±0.8</text>
<text x="294.5" y="280.1">2000 &lt; - &lt; 4000 ±2.0</text>
<text x="39" y="290.8">1</text>
<text x="89" y="290.8">2</text>
<text x="139" y="290.8">3</text>
<text x="189" y="290.8">4</text>
<text x="239" y="290.8">5</text>
<text x="289" y="290.8">6</text>
<text x="339" y="290.8">7</text>
<text x="389" y="290.8">8</text>
</g>
<g font-size="2.8">
<text x="292.3" y="233.5">Unless otherwise specified:</text>
<text x="293.8" y="239.2">All dimensions are in mm</text>
<text x="284.9" y="244.9">Deviation for non-toleranced dimensions:</text>
<text x="293.4" y="248.8">IS-2102 - MEDIUM GRADE</text>
</g>
</svg>
